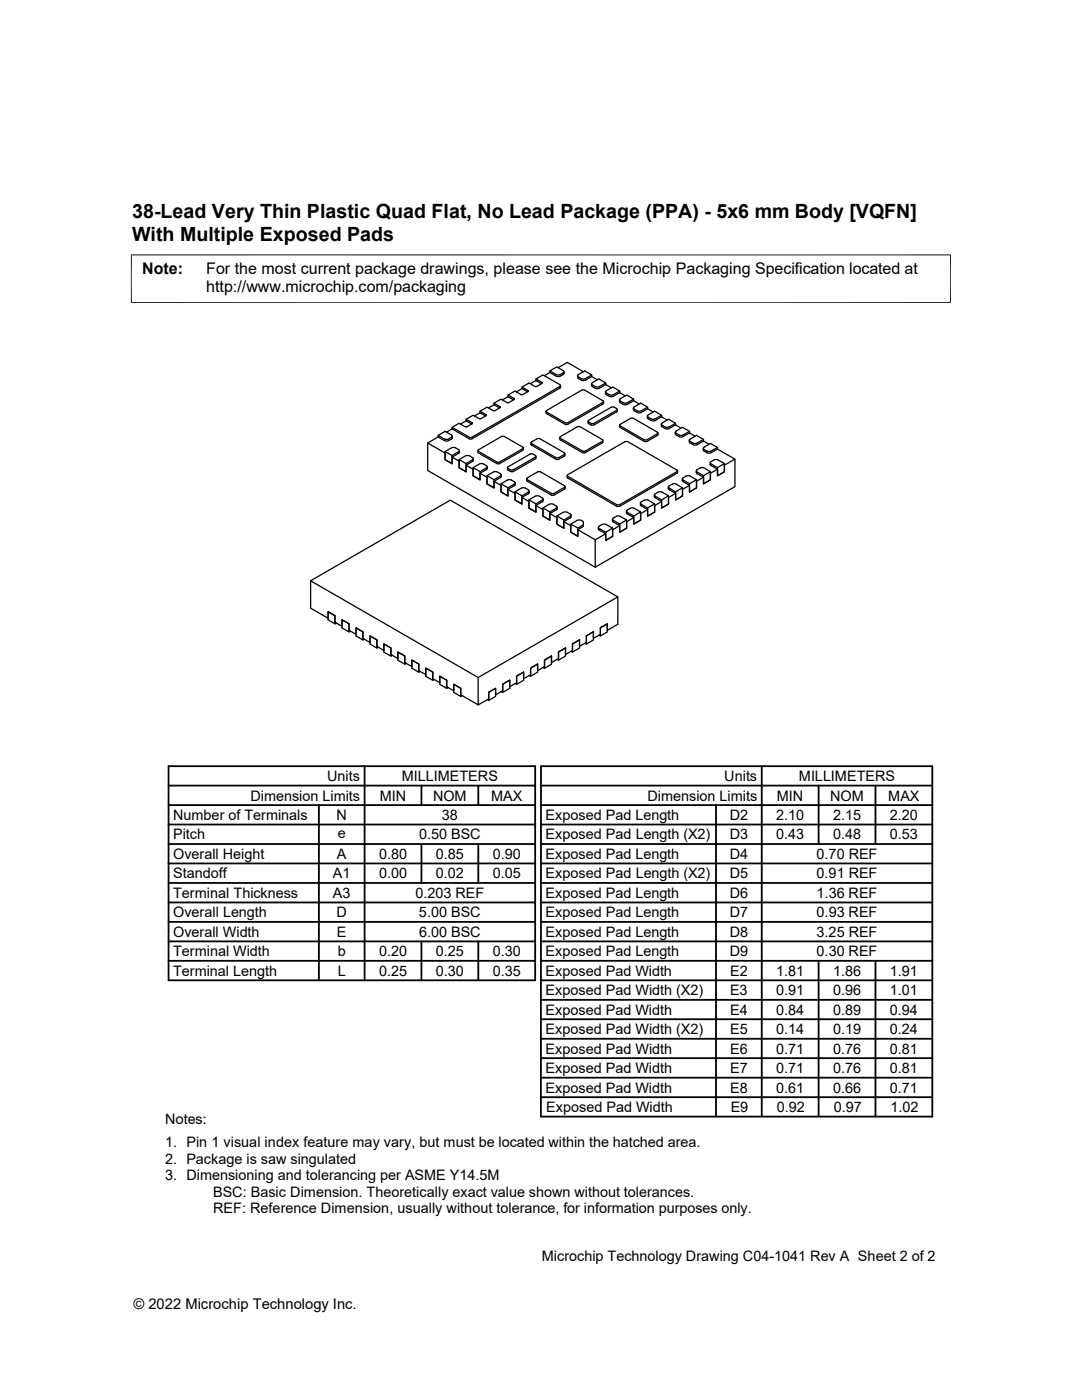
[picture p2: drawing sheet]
<svg xmlns="http://www.w3.org/2000/svg" width="216mm" height="279mm" viewBox="0 0 216 279" stroke-linecap="round" stroke-linejoin="round" font-family="sans-serif">
<g fill="none" stroke="#000" stroke-width=".25">
<path d="M101.4 79.2l-1.2 .6M101.4 79.2l1.1 .6M101.4 78.8l1.2 .9-1.3 .7-1.3-.7-1.4 .8v.3M104.2 77.6l-1.2 .6M104.2 77.6l1.1 .6M104.2 77.2l1.2 .7M105.4 78v.1l-1.2 .7-1.5-.8-1.3 .8v.4M106.9 75.9l-1.1 .7M106.9 75.6l1.3 .9-1.4 .7-1.2-.8-1.4 .8v.4M106.9 75.9v-.3l1.4-.8 3.5 2M106.9 75.9l1.1 .7M109.7 74.3l-1.1 .7"/>
<path d="M109.7 74l1.3 .8M109.7 74.3v-.3l1.4-.8 1.4 .8v.3l-.1 .1M109.7 74.3l1.3 .8M111.4 73.4l1.8-1.1 3.2 1.9M111.7 76.8l.1 .2-.1 .1-17.6 10.2-.5-.1-3.4-1.9M111.9 77l-.1 .4-17.7 10.2h-.5l-3.4-2M112.4 74.4l-.7 .4h-.7M112.5 74.2v.4l-.1 .1-.7 .4h-.7M115.3 75v.4l.1 .1M115.4 74.8l1.3-.8 1.4 .8v.3M115.4 74.8l-.1 .2 .1 .2M118 76.6v.4l.2 .2"/>
<path d="M118.1 75.1l1.1 .7M118.1 75.1l-1.6 .8h-.4l-.7-.4M118.1 74.8l-1.6 .8h-.4l-.7-.4M118.2 76.4l1.3-.8 1.4 .8v.4M118.2 76.4l-.2 .2 .2 .2M120.8 78.2l.1 .5 .7 .4M120.9 76.8l1.1 .6M120.9 76.8l-1.6 .8-.4-.1-.7-.3M120.9 76.4l-1.6 .8h-.4l-.7-.4M121 78.4l.6 .4M123.6 79.8l.2 .6 1 .4 1.6-.8M123.7 78.4l1.1 .6"/>
<path d="M123.7 78.4l-1.4 .7h-.7M123.7 78l-1.4 .8h-.7M123.7 78.4v-.4l-1.4-.8-1.4 .9-.1 .2 .2 .1M126.4 80l1.2 .6M126.4 79.7l-1.6 .8-1-.5M126.4 80v-.3l-1.3-.9-1.3 .8-.2 .2 .2 .3M87.4 87.2l-2.1 1.2M87.4 87.2l1.3 .7M87.4 86.9l1.3 .7M87.4 87.2v-.3l1.4-.8 1.4 .8v.2l-.1 .2M88.8 90.1l1.4 .8M90.1 87.3l-.7 .4-.7-.1"/>
<path d="M90.2 91.2l1.4 .8v1.3l1.4 .8v-1.3l1.3-.7M90.2 85.6l-1.1 .7M90.3 87.1l-.2 .5-.7 .4-.7-.1M91.5 89.7l.1 .2v.2l-1.4 .8v1.6l-1.4-.8v-1.6l1.7-.8 1 .4M91.6 91.7l1.4 .8M91.7 89.9l-.1 .5-1.4 .8v1.3l-1.4-.8v-1.3l-3.5-2v5.5l33.5 19.3M93 92.8l1.4 .8v1.4l1.4 .8v-1.4l1.3-.7M93 84l-1.1 .6M93 83.7l1.2 .7M93 84l1.1 .6M94.2 84.4v.2l-1.1 .6-1.5-.7-1.4 .8v.3M94.3 91.3l.1 .2v.2l-1.4 .8v1.6l-1.4-.8v-1.6l1.7-.8 1 .4"/>
<path d="M94.4 93.3l1.4 .8M94.4 91.5v.4l-.1 .2M95.5 90.1l-.1-.2 .1-.1 4.7-2.7h.4l3.8 2.3-.1 .2-4.8 2.7-.4-.1-3.6-2.1M95.8 82.4l-1.1 .6M95.8 94.4l1.4 .9v1.3l1.4 .8v-1.3l1.3-.8 .1-.5M95.8 82.4l1.1 .6M95.8 82.1l1.2 .8-1.3 .7-1.3-.7-1.4 .8v.3M97 92.9l.2 .3-.2 .2M97.1 92.9l-1-.4-1.7 .8v1.7l1.4 .8v-1.7l1.3-.7M97.2 94.9l1.4 .8M97.2 93.2v.4l-.2 .1M98.6 80.8l-1.1 .6"/>
<path d="M98.6 96.1l1.4 .8v1.3l1.3 .8v-1.3l1.4-.8 .1-.5M98.6 80.5l1.2 .8-1.3 .7-1.3-.7-1.4 .8v.3M98.6 80.8l1.1 .6M99.2 94.2l-.6-.1-1.4 .8v1.7l1.4 .8v-1.7l1.3-.8 .1-.1-.7-.6M100 96.5l1.3 .8M101.3 97.7l1.5 .8v1.3l1.3 .8v-1.3l1.3-.8M102 95.8h-.6l-1.4 .7v1.7l1.3 .8v-1.7l1.4-.8 .1-.2-.2-.2M102 95.8l.6 .4M102.8 98.1l1.3 .9M104.1 99.3l1.4 .8v1.3l1.4 .8v-1.3l1.3-.8M104.3 89.9l-4.8 2.7-.4-.1-3.7-2.1v-.5M104.4 89.4l-.1 .5"/>
<path d="M105.1 95.5l.1 .5 4.8 2.8M105.2 95.7l5 2.8h.4l2-1.2 .2-.2-.2-.1M105.2 95.7v-.3l2.1-1.2 .4-.1 4.9 2.8M105.4 97.7l.2 .3-.2 .2M105.4 97.8l-1-.5-1.6 .8v1.7l1.3 .8v-1.6l1.3-.8M105.5 99.8l1.4 .8M105.5 99.8l1.7-.9 .4 .1 .8 .6-.1 .2-1.4 .8v1.6l-1.4-.8zM105.6 98v.4l-.2 .2M105.8 90.6l-4.4 2.6-.1 .2 .7 .4h.3l4.5-2.6M105.8 90.6h.5M105.9 88.4l.1 .4 5 2.9h.4l1.2-.7M106.1 88.2l-.1 .2 .1 .1 4.9 2.9h.4l1.2-.7 .1-.2-.1-.1"/>
<path d="M106.3 90.6l.6 .4-.1 .2M107 91.1l-.1 .4-4.5 2.6h-.4l-.6-.3-.1-.5M107.2 87.6l-1.1 .6M107.2 87.6h.5l4.9 2.8M108.4 99.6v.4l-.2 .2M110 98.8h.6M111.7 87.3v.3M111.7 87.6l.1 .2M111.8 87.8l4.6 2.6 .4-.1 3.4-1.9M111.8 87.5l4.4 2.5M111.8 87.2l-.1 .1 .1 .2M112.6 97.6l-2 1.2"/>
<path d="M112.7 90.5l-.1 .5M112.8 97.4l-.2 .2M112.8 97.1v.3M113.2 94.9v.5l9.9 5.6M115.2 85.2h.6M115.2 85.2l-3.4 1.9M115.8 85.2l4.4 2.5M116.2 90h.6M117.3 84.1l.2 .4M117.5 84.5l.6 .4 .4-.1M117.9 84.5h.6M120.2 87.7l.1 .2-.1 .1"/>
<path d="M120.2 88.1l-3.4 1.9M120.3 88.2l-.1 .1M120.3 80.3l.1-.2-.1-.1-3.7-2.1-.3-.1-7.2 4.1M120.3 80.3l-7.2 4.1-.4-.1-3.6-2.1-.1-.1 .1-.2M120.3 87.9v.3M120.4 80.1l-.1 .5-7.2 4.1h-.3l-3.8-2.2v-.4M122 81.3l-4.6 2.6v.3l.5 .3M122 81.3h.6l.5 .3v.2l-4.6 2.7M123.1 81.7v.5l-4.6 2.6M123.6 84.8v.4M123.7 85.2l5 2.9h.4l2.1-1.2 .1-.5M125.8 83.5l-2.1 1.2v.2l4.8 2.9"/>
<path d="M125.8 83.5h.6M126.4 81.4l.2 .6 1 .4 1.6-.8M126.4 83.5l4.8 2.8v.2l-2.1 1.3M128.5 87.8h.6M129.2 83l.1 .5 1 .5 1.7-.8M129.2 81.6l1.1 .6M129.2 81.3l-1.6 .8-.5-.1-.7-.6 .2-.2 1.2-.7 1.4 .8v.3M130.6 98.8v.4l.1 .2M132 84.6v.4l.1 .2 .7 .4 .7-.1M132 83.2l1.1 .6M132 82.9l-1.7 .8-.4-.1-.7-.6 1.4-.9 1.4 .8v.3M132.1 98.2h-.7l-.8 .6v.2l1.4 .8"/>
<path d="M132.1 98.2l1.3 .8v1.6l-1.4 .8v-1.6l1.4-.8M133.4 97.2v.3M133.5 97l.7-.4 .5-.1 1.5 .8v1.7l-1.4 .8v-1.7l1.4-.8M133.5 96.9l-.1 .2v.2l1.4 .8M134.7 86.3v.3M134.8 86.6l.7 .5M134.8 84.8l1.1 .6M134.8 84.8l-1.3 .7M134.8 84.5l-1.3 .7M134.8 84.8v-.3l-1.4-.8-1.4 .9v.2l.7 .4h.8M134.8 98.5l-1.4 .8v1.3l-1.4 .8v-1.3l-1.3-.8M134.9 86.5l.6 .3"/>
<path d="M135.1 94.1l.1-.1-.1-.2-9.8-5.6-.4-.1-11.6 6.6M135.1 94.1l-11.6 6.7-.4-.1-9.8-5.6-.1-.2 .1-.1M135.2 94l-.1 .4-11.5 6.6M136.3 95.3l-.1 .2v.2l1.4 .8M136.9 95l-.6 .4M136.9 95h.7l1.4 .7v1.7l-1.4 .8v-1.7l1.4-.8M137.5 87.9l.1 .4 .7 .5M137.6 86.4l1.1 .7M137.6 86.4l-1.4 .8-.7-.1M137.6 86.1l-1.4 .8-.7-.1M137.6 96.9l-1.4 .8v1.3l-1.4 .8v-1.3l-1.3-.8-.1-.2M137.6 86.4v-.3l-1.4-.8-1.3 .7-.1 .3 .1 .2"/>
<path d="M138.9 94v.4l.2 .1M139.1 93.7l1-.4 .4 .1 1.3 .7v1.7l-1.4 .8v-1.7l1.4-.8M139.1 94.2l1.3 .7M139.1 93.7l-.2 .3 .2 .2M140.3 89.5v.4l.2 .1M140.4 88v-.3l-1.4-.8-1.4 .9v.2l.7 .4M140.4 88l1.1 .7M140.4 88l-1.4 .8h-.7M140.4 87.7l-1.4 .8-.7-.1M140.4 95.3l-1.4 .8v1.3l-1.4 .8v-1.3l-1.4-.8-.1-.5M140.5 89.2l1.3-.7 1.4 .8v.3M140.5 89.2l-.2 .3 .2 .2"/>
<path d="M141.7 92.4v.4l.2 .1M141.9 92.9l1.3 .7v1.4l1.3-.9v-1.3l2.1-1.2v5.5l-27.8 16.1v-5.5l2.1-1.2M143.2 89.6l3.4 2M143.2 89.6l-1.6 .8h-.4l-.7-.4M143.2 89.3l-1.6 .8h-.4l-.7-.4M143.2 93.6l-1.4 .8v1.4l-1.4 .8v-1.3l-1.3-.8M144.5 92.5l-1.3 .8v1.7l1.3-.9v-1.6l-1.6-.8-1.1 .5v.3l1.4 .8M62 115.9l33.4 19.3v5.5l-3.5-2v-1.3l-1.3-.8v1.3l-1.5-.8v-1.4l-1.3-.7v1.2l-1.4-.8v-1.3l-1.4-.7v1.2l-1.4-.8v-1.3l-1.4-.8v1.3l-1.4-.8v-1.3l-1.4-.8v1.3l-1.4-.8v-1.3l-1.4-.8v1.3l-1.4-.8v-1.3l-1.4-.8v1.3l-1.4-.8v-1.3l-1.4-.8v1.3l-1.4-.8v-1.3l-1.4-.8v1.3l-1.4-.8v-1.3l-1.3-.8v1.3l-3.5-2v-5.5l27.9-16.1 33.4 19.3v5.5l-2.1 1.2v-1.3l-1.4 .8v1.3l-1.4 .8v-1.3M106.9 100.9l1.4 .8v1.3l1.4 .8v-1.3l1.4-.8 .1-.5M108.3 101.4l1.4 .8M108.3 101.4l1.7-.9 1 .5 .1 .2v.2l-1.4 .8v1.6l-1.4-.8zM109.7 102.5l1.4 .8v1.3l1.4 .8v-1.3l1.4-.8v-.5"/>
<path d="M111.1 103l1.4 .8M112.4 102.2l-1.3 .8v1.6l1.4 .8v-1.6l1.4-.8v-.3l-.1-.1M112.4 102.2h.7l.7 .4M113.9 104.6l1.4 .8M115.3 105.7l3.5 2M116 103.8h-.7l-1.4 .8v1.6l1.4 .8v-1.6l1.1-.6v.3l-1.1 .6v1.3l-1.4-.8v-1.3l-1.4-.8M116 103.8l.4 .3v.7M122.2 105.4l-1.3 .8v1.6l1.3-.8v-1.6l-1.6-.8-1.1 .5v.3l1.4 .8M122.4 103.4l1-.4h.4l1.2 .8v1.6l-1.3 .8v-1.6l1.3-.8M122.4 103.4l-.2 .1 .1 .3 1.4 .8M123.1 101h.5M123.3 119.1l-27.9 16.1"/>
<path d="M123.7 104.9l-1.5 .8v1.3l-1.3 .8v-1.3l-1.4-.8-.1-.5M125.2 101.8l1-.5 1.6 .9v1.6l-1.4 .8v-1.6l1.4-.8M125.2 101.8l-.2 .1 .1 .3 1.3 .8M126.4 103.3l-1.4 .8v1.3l-1.3 .8v-1.3l-1.4-.8-.1-.5M129.2 101.7l-1.4 .8v1.3l-1.4 .8v-1.3l-1.3-.8-.1-.5M130.6 100.6l-1.4 .8v1.6l1.4-.8v-1.6l-1.7-.9-1.1 .5v.4l1.4 .8M132 100.1l-1.4 .8v1.3l-1.4 .8v-1.3l-1.3-.8-.1-.5M67.1 124.4l-.3 .1v-1.6l-1.3-.8v1.6l1.3 .8M69.9 126l-.3 .1v-1.6l-1.4-.8v1.6l1.4 .8M72.7 127.6l-.3 .1v-1.6l-1.4-.8v1.6l1.4 .8M75.5 129.2l-.3 .1v-1.6l-1.4-.8v1.6l1.4 .8M78.3 130.8l-.3 .1v-1.6l-1.4-.8v1.7l1.4 .7"/>
<path d="M81.1 132.4l-.3 .1v-1.6l-1.4-.8v1.7l1.4 .7M83.8 134l-.2 .2v-1.7l-1.4-.8v1.7l1.4 .8M86.6 135.6l-.2 .2v-1.7l-1.4-.7v1.6l1.4 .8M89.4 137.2l-.3 .2v-1.7l-1.3-.7v1.6l1.3 .8M92.2 138.8l-.3 .2v-1.6l-1.3-.8v1.6l1.3 .8M97.2 139.6l.3 .2v-1.6l1.4-.8v1.6l-1.4 .8M100 138l.3 .2v-1.7l1.4-.8v1.7l-1.4 .8M104.5 134.1v1.7l-1.4 .8M104.5 134.1l-1.4 .8v1.7l-.3-.2M104.5 134.1l-1.4 .8v1.3l-1.4 .9v-1.4l-1.4 .8v1.4l-1.4 .8v-1.3l-1.4 .8v1.3l-2.1 1.2M107.3 132.5v1.7l-1.4 .8M107.3 132.5l-1.4 .9v1.6l-.3-.2"/>
<path d="M107.3 132.5l-1.4 .9v1.2l-1.4 .8v-1.3M110 130.9v1.6l-1.4 .9M110 130.9l-1.4 .8v1.7l-.2-.2M110 130.9l-1.4 .8v1.3l-1.3 .8v-1.3M112.8 129.3v1.6l-1.4 .8M112.8 129.3l-1.4 .8v1.6l-.2-.1M112.8 129.3l-1.4 .8v1.3l-1.4 .8v-1.3M115.6 127.7v1.6l-1.4 .8M115.6 127.7l-1.4 .8v1.6l-.2-.1M115.6 127.7l-1.4 .8v1.3l-1.4 .8v-1.3M118.4 126.1v1.6l-1.4 .8M118.4 126.1l-1.4 .8v1.6l-.3-.1"/>
<path d="M118.4 126.1l-1.4 .8v1.3l-1.4 .8v-1.3M119.5 126.8l.3 .1v-1.6l1.4-.8v1.6l-1.4 .8"/>
</g>
<path d="M26.1 50.9h163.7M26.2 50.8v9.7M189.7 50.8v9.7M26.1 60.4h163.7" fill="none" stroke="#000" stroke-width=".2"/>
<g fill="none" stroke="#000" stroke-width=".36">
<path d="M33.6 156.8h73.2M33.6 152.9h73.2v42.7h-73.2zM72.7 152.9v42.7M84.1 156.8v3.9M95.4 156.8v3.9M107.9 156.8h78.1M107.9 152.9h78.1v69.9h-78.1zM152 152.9v69.9M163.3 156.8v11.6M174.7 156.8v11.6M33.6 172.3h73.2M33.6 168.4h73.2"/>
<path d="M33.6 164.5h73.2M33.6 160.7h73.2M33.6 176.2h73.2M63.6 160.7v34.9M84.1 168.4v7.8M95.4 168.4v7.8M107.9 172.3h78.1M107.9 168.4h78.1M107.9 164.5h78.1M107.9 160.7h78.1M107.9 176.2h78.1M142.9 160.7v62.1"/>
<path d="M33.6 184h73.2M33.6 180.1h73.2M33.6 187.9h73.2M33.6 191.7h73.2M84.1 187.9v7.7M95.4 187.9v7.7M107.9 184h78.1M107.9 187.9h78.1M107.9 191.7h78.1M107.9 180.1h78.1M107.9 195.6h78.1M107.9 199.5h78.1"/>
<path d="M163.3 191.7v31.1M174.7 191.7v31.1M107.9 203.4h78.1M107.9 207.3h78.1M107.9 211.2h78.1M107.9 215.1h78.1M107.9 219h78.1"/>
</g>
<g font-size="3.9">
<text x="26.4" y="43.5">38-Lead Very Thin Plastic Quad Flat, No Lead Package (PPA) - 5x6 mm Body [VQFN]</text>
<text x="26.4" y="48">With Multiple Exposed Pads</text>
</g>
<g font-size="3.2">
<text x="28.4" y="54.6">Note:</text>
<text x="41.1" y="58.3">http://www.microchip.com/packaging</text>
<text x="41.1" y="54.6">For the most current package drawings, please see the Microchip Packaging Specification located at</text>
</g>
<g font-size="2.9">
<text x="65.3" y="155.9">Units</text>
<text x="80.2" y="155.9">MILLIMETERS</text>
<text x="144.5" y="155.9">Units</text>
<text x="159.4" y="155.9">MILLIMETERS</text>
<text x="50" y="159.8">Dimension Limits</text>
<text x="75.8" y="159.8">MIN</text>
<text x="86.4" y="159.8">NOM</text>
<text x="98" y="159.8">MAX</text>
<text x="129.2" y="159.8">Dimension Limits</text>
<text x="155" y="159.8">MIN</text>
<text x="165.7" y="159.8">NOM</text>
<text x="177.2" y="159.8">MAX</text>
<text x="34.5" y="163.6">Number of Terminals</text>
<text x="34.5" y="167.5">Pitch</text>
<text x="67.1" y="163.6">N</text>
<text x="67.4" y="167.2">e</text>
<text x="83.6" y="167.5">0.50 BSC</text>
<text x="88.2" y="163.6">38</text>
<text x="108.9" y="163.6">Exposed Pad Length</text>
<text x="108.9" y="167.5">Exposed Pad Length (X2)</text>
<text x="145.6" y="163.6">D2</text>
<text x="145.6" y="167.5">D3</text>
<text x="154.9" y="163.6">2.10</text>
<text x="154.9" y="167.5">0.43</text>
<text x="166.2" y="163.6">2.15</text>
<text x="166.2" y="167.5">0.48</text>
<text x="177.6" y="163.6">2.20</text>
<text x="177.6" y="167.5">0.53</text>
<text x="34.5" y="171.4">Overall Height</text>
<text x="67.2" y="171.4">A</text>
<text x="75.6" y="171.4">0.80</text>
<text x="87" y="171.4">0.85</text>
<text x="98.3" y="171.4">0.90</text>
<text x="108.9" y="171.4">Exposed Pad Length</text>
<text x="145.6" y="171.4">D4</text>
<text x="162.9" y="171.4">0.70 REF</text>
<text x="34.5" y="179.2">Terminal Thickness</text>
<text x="34.5" y="175.3">Standoff</text>
<text x="66.4" y="175.3">A1</text>
<text x="66.4" y="179.2">A3</text>
<text x="75.6" y="175.3">0.00</text>
<text x="82.9" y="179.2">0.203 REF</text>
<text x="87" y="175.3">0.02</text>
<text x="98.3" y="175.3">0.05</text>
<text x="108.9" y="175.3">Exposed Pad Length (X2)</text>
<text x="108.9" y="179.2">Exposed Pad Length</text>
<text x="145.6" y="175.3">D5</text>
<text x="145.6" y="179.2">D6</text>
<text x="162.9" y="175.3">0.91 REF</text>
<text x="162.9" y="179.2">1.36 REF</text>
<text x="34.5" y="183.1">Overall Length</text>
<text x="67.1" y="183.1">D</text>
<text x="83.6" y="183.1">5.00 BSC</text>
<text x="108.9" y="183.1">Exposed Pad Length</text>
<text x="145.6" y="183.1">D7</text>
<text x="162.9" y="183.1">0.93 REF</text>
<text x="34.5" y="190.8">Terminal Width</text>
<text x="34.5" y="187">Overall Width</text>
<text x="67.2" y="187">E</text>
<text x="67.4" y="190.8">b</text>
<text x="75.6" y="190.8">0.20</text>
<text x="83.6" y="187">6.00 BSC</text>
<text x="87" y="190.8">0.25</text>
<text x="98.3" y="190.8">0.30</text>
<text x="108.9" y="187">Exposed Pad Length</text>
<text x="108.9" y="190.8">Exposed Pad Length</text>
<text x="145.6" y="186.9">D8</text>
<text x="145.6" y="190.8">D9</text>
<text x="162.9" y="187">3.25 REF</text>
<text x="162.9" y="190.8">0.30 REF</text>
<text x="34.5" y="194.7">Terminal Length</text>
<text x="67.4" y="194.7">L</text>
<text x="75.6" y="194.7">0.25</text>
<text x="87" y="194.7">0.30</text>
<text x="98.3" y="194.7">0.35</text>
<text x="108.9" y="194.7">Exposed Pad Width</text>
<text x="145.7" y="194.7">E2</text>
<text x="154.9" y="194.7">1.81</text>
<text x="166.2" y="194.7">1.86</text>
<text x="177.6" y="194.7">1.91</text>
<text x="108.9" y="198.6">Exposed Pad Width (X2)</text>
<text x="108.9" y="202.5">Exposed Pad Width</text>
<text x="145.7" y="198.6">E3</text>
<text x="145.7" y="202.5">E4</text>
<text x="154.9" y="198.6">0.91</text>
<text x="154.9" y="202.5">0.84</text>
<text x="166.2" y="198.6">0.96</text>
<text x="166.2" y="202.5">0.89</text>
<text x="177.6" y="198.6">1.01</text>
<text x="177.6" y="202.5">0.94</text>
<text x="108.9" y="206.4">Exposed Pad Width (X2)</text>
<text x="145.7" y="206.4">E5</text>
<text x="154.9" y="206.4">0.14</text>
<text x="166.2" y="206.4">0.19</text>
<text x="177.6" y="206.4">0.24</text>
<text x="108.9" y="210.3">Exposed Pad Width</text>
<text x="108.9" y="214.2">Exposed Pad Width</text>
<text x="145.7" y="214.2">E7</text>
<text x="145.7" y="210.3">E6</text>
<text x="154.9" y="210.3">0.71</text>
<text x="154.9" y="214.2">0.71</text>
<text x="166.2" y="210.3">0.76</text>
<text x="166.2" y="214.2">0.76</text>
<text x="177.6" y="210.3">0.81</text>
<text x="177.6" y="214.2">0.81</text>
<text x="108.9" y="218">Exposed Pad Width</text>
<text x="109" y="221.9">Exposed Pad Width</text>
<text x="145.7" y="218">E8</text>
<text x="145.8" y="221.9">E9</text>
<text x="154.9" y="218">0.61</text>
<text x="155" y="221.9">0.92</text>
<text x="166.2" y="218">0.66</text>
<text x="166.3" y="221.9">0.97</text>
<text x="177.6" y="218">0.71</text>
<text x="177.7" y="221.9">1.02</text>
<text x="32.9" y="224.3">Notes:</text>
<text x="32.9" y="228.9">1. Pin 1 visual index feature may vary, but must be located within the hatched area.</text>
<text x="32.9" y="232.2">2. Package is saw singulated</text>
<text x="32.9" y="235.5">3. Dimensioning and tolerancing per ASME Y14.5M</text>
<text x="42.5" y="238.8">BSC: Basic Dimension. Theoretically exact value shown without tolerances.</text>
<text x="42.5" y="242.2">REF: Reference Dimension, usually without tolerance, for information purposes only.</text>
<text x="108.1" y="251.7">Microchip Technology Drawing C04-1041 Rev A Sheet 2 of 2</text>
<text x="26.6" y="261.3">© 2022 Microchip Technology Inc.</text>
</g>
</svg>
